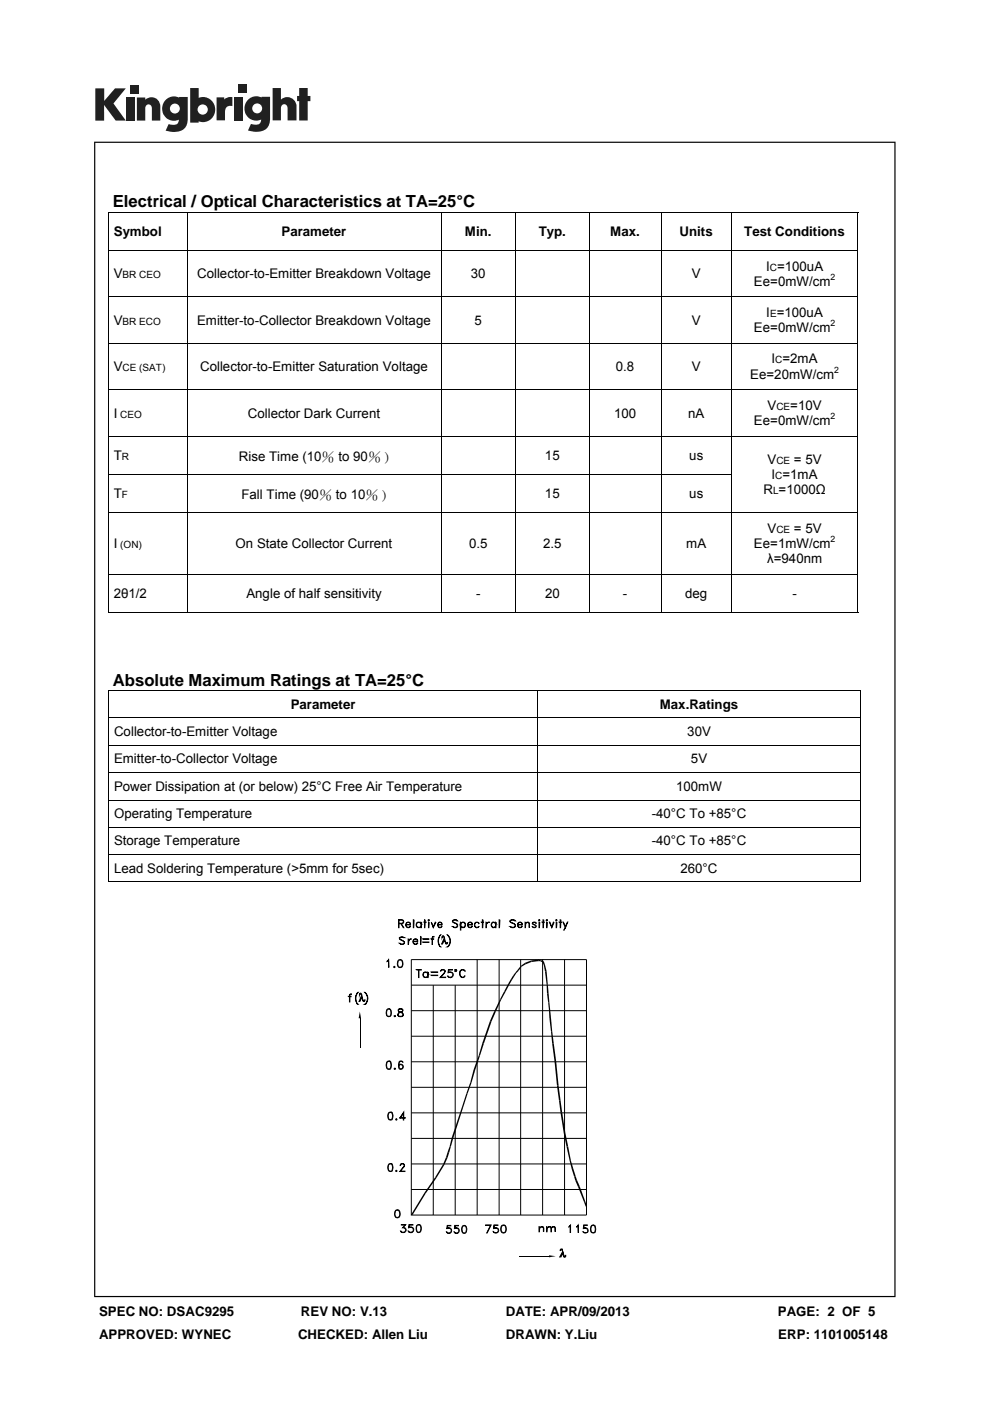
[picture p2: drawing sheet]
<svg xmlns="http://www.w3.org/2000/svg" width="210mm" height="297mm" viewBox="0 0 210 297" stroke-linecap="round" stroke-linejoin="round" font-family="sans-serif">
<g fill="#231f20">
<path d="M20.2 18.7h1.9v2.7l2.3-2.7h2.3l-2.6 3.2 2.6 3.7h-2.2l-2.4-3.3v3.3h-1.9z"/>
<path d="M26.7 20.7h1.8v4.9h-1.8z"/>
<path d="M49.6 20.7h1.8v4.9h-1.8z"/>
<path d="M27.6 18h1.8v1.8h-1.8z"/>
<path d="M50.6 17.9h1.8v1.8h-1.8z"/>
<path d="M29 20.7h1.8v.4a1.9 1.9 0 0 1 2.2-.3 1.9 1.9 0 0 1 1 2v2.8h-1.8v-2.7a.7 .7 0 0 0-.7-.8 .7 .7 0 0 0-.7 .8v2.7h-1.8z"/>
<path d="M45.9 20.6h1.7v.5a2.02 2.02 0 0 1 1.7-.5v1.9h-.2a1.12 1.12 0 0 0-1.4 1.3v1.7h-1.8z"/>
<path d="M57.8 18.7h1.8v2.4a1.98 1.98 0 0 1 2.2-.3 1.98 1.98 0 0 1 1.1 2v2.7h-1.9v-2.6a.7 .7 0 0 0-.7-.8 .7 .7 0 0 0-.7 .8v2.6h-1.8z"/>
<path d="M63.5 18.7h1.8v1.6h.5v1.1h-.5v4.1h-1.8v-4.1h-.5v-1.1h.5z"/>
<path d="M40.3 18.7v7.3h1.8v-.3a2.63 2.63 0 0 0 3.5-2.5 2.63 2.63 0 0 0-3.5-2.5v-2zM41.9 23.2a1.1 1.1 0 0 1 2.2 0 1.1 1.1 0 0 1-2.2 0z"/>
<path d="M35.3 21a2.56 2.56 0 0 0-.6 3.3 2.56 2.56 0 0 0 3.2 1.1 1.09 1.09 0 0 1-1.5 1.1l-.6-.2-.7 1.4a5.3 5.3 0 0 0 3.8-.2 2.69 2.69 0 0 0 .9-2.4v-4.5h-1.8v.1l-.8-.2a2.44 2.44 0 0 0-1.9 .5zM36 23a1.06 1.06 0 0 1 2.1 0 1.06 1.06 0 0 1-2.1 0z"/>
<path d="M52.8 21a2.56 2.56 0 0 0-.6 3.3 2.56 2.56 0 0 0 3.2 1 1.09 1.09 0 0 1-1.5 1.1l-.7-.1-.6 1.4a5.3 5.3 0 0 0 3.7-.3 2.69 2.69 0 0 0 1-2.3v-4.6h-1.8v.2l-.9-.3a2.44 2.44 0 0 0-1.8 .6zM53.5 23a1.06 1.06 0 0 1 2.1 0 1.06 1.06 0 0 1-2.1 0z"/>
</g>
<g fill="#000">
<path d="M76.3 214.5l.3 1.4h-.5zM104.8 214.4l.4 .1-.9 2.1-.4-.1zM106 211.9l.3 .1-1.1 2.5-.4-.1zM107 210.1l.2 .2-.9 1.7-.3-.1zM107.8 208.5l.3 .2-.9 1.6-.2-.2zM108.4 207.5l.3 .2-.6 1-.3-.2zM108.8 206.8l.3 .2-.4 .7-.3-.2zM109.3 206.2l.2 .1-.4 .7-.3-.2zM109.8 205.7l.2 .1-.5 .5-.2-.1zM110.4 204.8l.2 .2-.6 .8-.2-.1zM110.4 204.8l1-.7v.4l-.8 .5zM111.4 204.1l1.3-.5v.4l-1.3 .5z"/>
<path d="M112.7 203.6l1.5-.1v.3l-1.5 .2zM114.2 203.5h.5l-.1 .3h-.4zM114.7 203.5l.6 .3-.2 .2-.5-.2zM115.3 203.8l.3 .8h-.3l-.2-.6zM115.3 204.6h.3l.3 1.3-.3 .1zM115.6 206l.3-.1 .3 2.8h-.3zM115.9 208.7h.3l.2 1.9h-.4zM116 210.6h.4l.1 1.9-.2 .1zM116.3 212.6l.2-.1 .2 1.6-.3 .1zM116.4 214.2l.3-.1 .2 1.7-.4 .1zM116.5 215.9l.4-.1 .2 2.8-.2 .1zM116.9 218.7l.2-.1 .4 2.6-.4 .1z"/>
<path d="M98.9 231.8l.3 .1-1 2.9-.2-.1zM99.8 229.4l.2 .1-.8 2.4-.3-.1zM100.4 226.8l.4 .1-.8 2.6-.2-.1zM101.5 223.8h.3l-1 3.1-.4-.1zM102.3 221.1l.3 .1-.8 2.6h-.3zM103.9 216.5l.4 .1-1.7 4.6-.3-.1zM117.1 221.3l.4-.1 .5 3.8-.4 .1zM117.6 225.1l.4-.1 .5 5.1-.4 .1zM118.1 230.2l.4-.1 .4 3.2h-.3zM118.6 233.3h.3l.3 2.6h-.3zM118.9 235.9h.3l.7 4.3-.3 .1zM90 252.9l.3 .1-2.8 4.6-.3-.2z"/>
<path d="M92.3 249.6l.3 .1-2.3 3.3-.3-.1zM94 246.8l.3 .1-1.7 2.8-.3-.1zM94.6 245.3l.3 .1-.6 1.5-.3-.1zM94.9 244.2l.4 .1-.4 1.1-.3-.1zM95.4 243.1h.2l-.3 1.2-.4-.1zM95.8 241.3l.3 .1-.5 1.7h-.2zM98 234.7l.2 .1-2.1 6.6-.3-.1zM119.6 240.3l.3-.1 .6 2.9h-.3zM120.2 243.1h.3l.6 3-.3 .1zM120.8 246.2l.3-.1 .5 1.7-.3 .1zM121.3 247.9l.3-.1 .5 1.6-.3 .1zM121.8 249.5l.3-.1 .3 .8-.4 .1z"/>
<path d="M122 250.3l.4-.1 .6 1.3-.4 .2zM122.6 251.7l.4-.2 1.1 3.2-.2 .2zM123.9 254.9l.2-.2 .4 1-.3 .1zM116.4 266.2l1.5 .1-1.5 .3z"/>
<path d="M20 30v245h169.9v-245zM20.2 30.3h169.5v244.5h-169.5z"/>
</g>
<g fill="none" stroke="#000" stroke-width=".21">
<path d="M22.9 45.1h159.1M23 45v84.7M23.1 53.1h158.7M39.7 45.2v7.8M39.7 53.2v9.7M93.5 45.2v7.8M93.5 53.2v9.7M109.4 45.2v7.8M109.4 53.2v9.7M125 45.2v7.8M125 53.2v9.7M140.2 45.2v7.8"/>
<path d="M140.2 53.2v9.7M155.2 45.2v7.8M155.2 53.2v9.7M181.9 45v84.7M23.1 63h158.7M23.1 72.8h158.7M39.7 63v9.7M39.7 72.9v9.7M93.5 63v9.7M93.5 72.9v9.7M109.4 63v9.7M109.4 72.9v9.7"/>
<path d="M125 63v9.7M125 72.9v9.7M140.2 63v9.7M140.2 72.9v9.7M155.2 63v9.7M155.2 72.9v9.7M23.1 82.7h158.7M23.1 92.5h158.7M39.7 82.7v9.7M39.7 92.6v7.9M93.5 82.7v9.7M93.5 92.6v7.9"/>
<path d="M109.4 82.7v9.7M109.4 92.6v7.9M125 82.7v9.7M125 92.6v7.9M140.2 82.7v9.7M140.2 92.6v7.9M155.2 82.7v9.7M155.2 92.6v7.9M23.1 100.6h132.1M23.1 108.7h158.7M39.7 100.7v7.9M39.7 108.8v20.9"/>
<path d="M93.5 100.7v7.9M93.5 108.8v20.9M109.4 100.7v7.9M109.4 108.8v20.9M125 100.7v7.9M125 108.8v20.9M140.2 100.7v7.9M140.2 108.8v20.9M155.2 100.6v8M155.2 108.8v20.9M22.9 129.8h159.1M23.1 121.8h158.7"/>
<path d="M23 146.5h159.7M23.1 146.4v40.4M23.2 152.2h159.3M23.2 158h159.3M114 146.6v5.5M114 152.3v5.6M114 158.1v5.6M182.6 146.4v40.4M23.2 163.8h159.3M23.2 169.6h159.3M23.2 175.4h159.3M114 163.9v5.6"/>
<path d="M114 169.7v5.6M114 175.5v5.6M23 186.9h159.7M23.2 181.2h159.3M84.6 195.8l.9-.1v-.5l-.9-.1-.1 1.6v-1.7h.7l.3 .2 .1 .3-.1 .3h-.9M85 195.8l.6 .9-.5-.9M86.1 196a.47 .47 0 0 1 .3-.4 .47 .47 0 0 1 .5 .1l.1 .3h-.9v.2a.47 .47 0 0 0 .3 .4 .47 .47 0 0 0 .5-.1l.1-.2 .1 .1a.56 .56 0 0 1-.9 .2 .56 .56 0 0 1 0-.9 .56 .56 0 0 1 .9 .1v.3h-1M86.6 199.1v1.1l.1-1.1M87.2 199.1l-.3 .1-.3 .4a.47 .47 0 0 1 .7-.5M87.7 199.6a.47 .47 0 0 1 .2-.4 .47 .47 0 0 1 .5 0l.1 .4h-.8v.1a.47 .47 0 0 0 .2 .4 .47 .47 0 0 0 .5 0l.1-.2 .1 .1a.56 .56 0 0 1-.8 .1 .56 .56 0 0 1 0-.8 .56 .56 0 0 1 .8 .1v.2h-.9M87.7 195v1.7l.1-1.7M88.9 196.6a.51 .51 0 0 1-.6-.5 .51 .51 0 0 1 .6-.5l.4 .2-.6-.3a.62 .62 0 0 0-.4 .6 .62 .62 0 0 0 .4 .6l.6-.3-.3 .2"/>
<path d="M89.3 198.5l-.1 1.7 .2-1.7M89.4 195.5l-.1 1.2 .1-1.2M89.6 199.8l1.4-.1-1.3 .1M89.6 199.1h1.4h-1.3M89.9 195.6l.5-.1-.4 .1M90.1 195l-.1 1.7 .2-1.7M91 195.5l-.1 1.2 .2-1.2M91 195.1l-.1 .1 .2-.1M91 195l.1 .2h-.2l-.1-.1 .3-.1M91.4 199.1h.6h-.5M91.8 198.6l-.2 1.6v-1.3l.1-.3 .4-.1-.4 .2M92.4 195.5l-.5 1-.4-1 .4 1.2 .6-1.2"/>
<path d="M92.9 196l.3-.4h.2l.3 .2v.2h-.8a.47 .47 0 0 0 .5 .6l.3-.3 .1 .1-.6 .3a.62 .62 0 0 1-.4-.7 .62 .62 0 0 1 .6-.5l.3 .2 .1 .4h-.9M96.1 196.6a.62 .62 0 0 0 1-.3l-.2-.5-.9-.4 .1-.2 .3-.1 .7 .1a.61 .61 0 0 0-.6-.2 .61 .61 0 0 0-.5 .4l.9 .5 .1 .3v.2l-.3 .2-.7-.2 .2 .2M97.7 195.5v1.7l.1-1.7M98.1 196.6l.4-.1 .2-.5-.4-.4-.6 .2 .6-.3a.62 .62 0 0 1 .5 .6 .62 .62 0 0 1-.5 .6l-.6-.3 .5 .2M99.3 196a.47 .47 0 0 1 .2-.4 .47 .47 0 0 1 .5 .1l.1 .3h-.8v.2a.47 .47 0 0 0 .2 .4 .47 .47 0 0 0 .5-.1l.1-.2 .1 .1a.56 .56 0 0 1-.8 .2 .56 .56 0 0 1 0-.9 .56 .56 0 0 1 .8 .1v.3h-.9M101.5 196.3l-.4 .3a.54 .54 0 0 1-.4-.5 .54 .54 0 0 1 .4-.5l.4 .2h.1l-.6-.3a.61 .61 0 0 0-.4 .7 .61 .61 0 0 0 .7 .5l.3-.4M102.1 195.6l.5-.1-.5 .1M102.4 195l-.1 1.7 .2-1.7M103.2 195.5l-.1 1.2 .1-1.2M103.8 195.6l-.4 .1-.2 .3a.51 .51 0 0 1 .7-.4M104.8 196.6a.51 .51 0 0 1-.6-.5 .51 .51 0 0 1 .6-.5l.3 .2-.6-.3a.62 .62 0 0 0-.3 .7 .62 .62 0 0 0 .6 .5l.3-.3-.3 .2M105.2 195.5l-.1 1.2 .2-1.2"/>
<path d="M105.9 195v1.7l.1-1.7M108.3 196.6a.62 .62 0 0 0 1-.5l-1-.6v-.3a.64 .64 0 0 1 .9 0h.1a.67 .67 0 0 0-.6-.2 .67 .67 0 0 0-.6 .4l1.1 .6v.5a.64 .64 0 0 1-.9-.1h-.2l.3 .2M109.8 196a.47 .47 0 0 1 .3-.4 .47 .47 0 0 1 .5 .1l.1 .3h-.9v.2a.47 .47 0 0 0 .3 .4 .47 .47 0 0 0 .5-.1l.1-.2 .1 .1a.56 .56 0 0 1-.9 .2 .56 .56 0 0 1 0-.9 .56 .56 0 0 1 .9 .1v.3h-1M111.4 195.5v1.2l.1-1.2M112.2 196.7l-.1-1a.46 .46 0 0 0-.7 .1l.5-.3 .3 .1 .1 1.1M113 195.6a.48 .48 0 0 1 .7 .2l-.2-.2-.5 .1v.2l.6 .3 .1 .2a.46 .46 0 0 1-.4 .3 .46 .46 0 0 1-.4-.3l.3 .2 .4-.1v-.2l-.6-.4zM114 181.3v5.5M114.4 195.5l-.1 1.2 .2-1.2M114.4 195.1l-.1 .1 .2-.1M114.4 195l.1 .2h-.2l-.1-.1 .3-.1M114.9 195.6l.5-.1-.4 .1M115.3 195l-.1 1.7 .1-1.7"/>
<path d="M116 195.5l-.1 1.2 .2-1.2M116 195.1l-.1 .1 .2-.1M116 195l.1 .2h-.2v-.1l.2-.1M117.5 195.5l-.5 1-.5-1 .5 1.2 .5-1.2M118.1 195.5l-.1 1.2 .1-1.2M118.1 195.1l-.1 .1 .1-.1M118.1 195v.2h-.1l-.1-.1 .2-.1M118.6 195.6l.5-.1-.5 .1M118.9 195l-.1 1.7 .2-1.7M119.9 196.5l.5-1-.5 1.2-.5-1.2 .6 1-.4 .7 .3-.5M73.9 211.3l.6-.1-.5 .1M74.3 210.8l-.2 1.6v-1.4l.4-.3-.3 .2"/>
<path d="M75.8 212.8l-.3-.6a1.8 1.8 0 0 1 .5-1.8 1.72 1.72 0 0 0-.1 2.5v-.1M76.4 215.9v6.3M77.6 212.8a1.64 1.64 0 0 0-.3-2.4 1.63 1.63 0 0 1 0 2.5l.4-.1M82.2 214l.3-.1 .3 .3 .1 .7-.1 .6-.7-.2-.1-.7zM82.4 205.1v-1.5l-.3 .3 .3-.4 .1 1.6M82.5 213.9a.92 .92 0 0 1 .5 .8 .92 .92 0 0 1-.6 .9l-.2-.1a1.06 1.06 0 0 1 .2-1.6h.2M83.6 215.4l.3 .1-.2 .1zM83.7 205l-.1 .1 .2-.1M83.7 204.9l.1 .2h-.2l-.1-.1 .3-.1M84.5 203.6a.52 .52 0 0 1 .8 .2 .76 .76 0 0 1 .1 .8 .76 .76 0 0 1-.6 .5 1 1 0 0 1-.3-1.5zM84.5 213.9v.4l.3 .3 .5-.1 .1-.4-.3-.2-.6 .2 .1 .4 .7 .2a.45 .45 0 0 1 .1 .8 .65 .65 0 0 1-1-.5 .57 .57 0 0 1 .6-.3 .57 .57 0 0 1 .5 .6l-.4 .2-.6-.2v-.4l.8-.4 .2-.4a.67 .67 0 0 0-1-.2zM84.9 200.2a.59 .59 0 0 0 .9-.5l-1-.7v-.2l.3-.1 .7 .1-.4-.2a.52 .52 0 0 0-.7 .4l1 .7v.3l-.3 .2-.7-.2 .3 .2"/>
<path d="M85 203.5a.96 .96 0 0 1 0 1.6h-.2a.95 .95 0 0 1-.5-.8 .95 .95 0 0 1 .5-.8h.2M87.2 203.5h37.2v54.1h-37.2zM87.2 214.3h37.2M87.2 219.7h37.2M87.2 208.9h37.2M88.3 205.7l1.1-.1-1.1 .1M88.8 205.7v1.6l.1-1.6M90.4 207.2a.51 .51 0 0 1-.6-.5 .51 .51 0 0 1 .6-.5l.3 .1-.6-.2a.62 .62 0 0 0-.4 .6 .62 .62 0 0 0 .4 .6l.6-.3-.2 .2M90.8 206.1l-.1 1.2 .2-1.2M91.4 206.8h1.4h-1.3M91.4 206.2l1.4-.1-1.3 .1M91.9 208.9v48.7"/>
<path d="M93.3 200.7l-.2-.7a1.9 1.9 0 0 1 .4-1.8 1.72 1.72 0 0 0-.1 2.5M93.4 207.2l1.1 .1h-1.2l1.1-1.3-.3-.3-.7 .1a.6 .6 0 0 1 1 0l-.2 .6-.8 .9M95.1 200.7a1.65 1.65 0 0 0-.2-2.5 1.65 1.65 0 0 1 0 2.5h.3M95.1 205.6h.9l-.8 .1-.1 .5 .7-.1a.61 .61 0 0 1 .3 .8 .61 .61 0 0 1-.6 .4l-.6-.4a.55 .55 0 0 0 .9 .1 .55 .55 0 0 0-.2-.8h-.6zM96.5 205.7v-.1h.3l.1 .1-.3 .3-.1-.1 .1-.2h.2v.2h-.2v-.2M96.6 208.9v48.7M98.6 206.8l-.3 .4a.76 .76 0 0 1-.8-.8 .76 .76 0 0 1 .8-.7l.4 .2-.3-.2a.82 .82 0 0 0-1 .4 .82 .82 0 0 0 .4 1.1l.5 .1 .4-.5M101.2 203.5v54.1M105.9 203.5v54.1M110.4 203.5v54.1M115.1 203.5v54.1M119.7 203.5v54.1"/>
<path d="M82.2 225.1l.4-.1a1.11 1.11 0 0 1 0 1.6h-.4l-.1-.2-.1-.7zM82.5 235.9h.6l.2 .6a.81 .81 0 0 1-.4 .9l-.4-.1-.1-.2-.1-.6zM82.6 224.9a1.04 1.04 0 0 1 .3 1.5 .48 .48 0 0 1-.7 .2 1.13 1.13 0 0 1 .2-1.7h.3M82.9 235.8a.99 .99 0 0 1 .4 1.3 .48 .48 0 0 1-.8 .3 1.03 1.03 0 0 1 .3-1.6h.2M83.8 226.6h-.1h.2M83.8 226.5l.1 .1-.2 .1-.1-.1 .3-.1M84.1 237.3l-.1 .1 .2-.1M84.1 237.2l.1 .2-.2 .1-.1-.2 .3-.1M84.6 225.9a.51 .51 0 0 1 .8-.1 .51 .51 0 0 1 0 .8 .51 .51 0 0 1-.8-.1l-.1-.4a.99 .99 0 0 1 .5-1.2l.4 .1 .1 .2-.5-.2a.91 .91 0 0 0-.4 1.1v-.1l.4-.3 .4 .2 .1 .3-.1 .3-.4 .1-.4-.2 .1-.3M84.8 237h1.2h-1.2l.8-1.2v1.7l-.1-1.5-.6 1M87.2 235.9h37.2M87.2 225.1h37.2"/>
<path d="M87.2 230.5h37.2M82.5 246.9l.4-.1 .3 .2 .1 .6-.2 .6a.45 .45 0 0 1-.7-.2l-.1-.5zM82.9 246.7a.99 .99 0 0 1 .4 1.3 .48 .48 0 0 1-.8 .3 1.06 1.06 0 0 1 .3-1.6h.2M83.9 256.7a.52 .52 0 0 1 .8 .1 .76 .76 0 0 1 .1 .8 .76 .76 0 0 1-.6 .5 1 1 0 0 1-.3-1.4zM84.1 248.2l-.1 .1 .2-.1M84.1 248.1l.1 .2-.2 .1-.1-.2 .3-.1M84.4 256.5a.96 .96 0 0 1 0 1.7h-.2a.95 .95 0 0 1-.5-.8 .95 .95 0 0 1 .5-.9h.2M84.9 248.3l1 .1h-1.1l.7-.9a.45 .45 0 0 0 .1-.6l-.5-.1-.2 .3 .2-.4 .6 .2a.45 .45 0 0 1-.2 .6l-.6 .9M86 259.7l-.9-.1h1l-.6 .7M86 259.6l-.6 .7a.52 .52 0 0 1 .6 .4 .52 .52 0 0 1-.3 .6 .52 .52 0 0 1-.7-.3 .59 .59 0 0 0 .7 .4 .59 .59 0 0 0 .4-.7 .59 .59 0 0 0-.6-.5M86.7 259.6h.9l-.7 .1-.2 .5h.8a.61 .61 0 0 1 .2 .7 .61 .61 0 0 1-.6 .5l-.5-.4a.57 .57 0 0 0 .9 .2 .57 .57 0 0 0-.3-1l-.5 .1zM87.2 246.8h37.2"/>
<path d="M87.2 252.2h37.2M87.2 241.4h37.2M88.4 259.9l.7-.2 .2 .6-.1 .7a.45 .45 0 0 1-.7 .2l-.2-.6zM88.9 259.6l.2 .1a1.06 1.06 0 0 1-.2 1.6 .96 .96 0 0 1-.2-1.7h.2M94.9 259.8h.7l-.7 .1v.5h.6a.61 .61 0 0 1 .3 .7 .61 .61 0 0 1-.6 .4l-.5-.3a.54 .54 0 0 0 .9 .1 .54 .54 0 0 0-.3-.9l-.5 .1zM96.5 259.8h.7l-.6 .1-.1 .5h.6a.61 .61 0 0 1 .3 .7 .61 .61 0 0 1-.6 .4l-.5-.3a.52 .52 0 0 0 .8 .1 .52 .52 0 0 0 0-.8h-.7zM98.2 260l.3-.1a.88 .88 0 0 1 0 1.5l-.4-.2-.1-.7zM98.5 259.8a.92 .92 0 0 1 .5 .9 .92 .92 0 0 1-.6 .8 .96 .96 0 0 1 0-1.7h.2M104.1 259.7l-.9 1.7 1-1.7h-1.2l1.1 .1M104.8 259.7h.8l-.8 .1v.6a.61 .61 0 0 1 .9 .1 .61 .61 0 0 1-.2 .9 .61 .61 0 0 1-.9-.3l.4 .2h.4l.2-.2a.46 .46 0 0 0-.2-.7l-.7 .1zM106.9 259.7a.96 .96 0 0 1 0 1.7h-.2a.95 .95 0 0 1-.5-.8 .95 .95 0 0 1 .5-.9h.3M123.8 259.7h.8l-.7 .1-.1 .6a.59 .59 0 0 1 .8 .2 .59 .59 0 0 1-.1 .8 .59 .59 0 0 1-.9-.2h.2a.64 .64 0 0 0 .9 0 .61 .61 0 0 0-.3-.7 .61 .61 0 0 0-.7 0z"/>
<path d="M125.5 259.9l.3-.1 .4 .3 .1 .6-.2 .6-.7-.1-.1-.7zM125.8 259.7a.81 .81 0 0 1 .5 1l-.1 .6a.64 .64 0 0 1-.9-.1 .9 .9 0 0 1 .6-1.5M105.6 260.6h.1M106.4 260.1a.47 .47 0 0 1 .4-.3 .47 .47 0 0 1 .4 .3l.1 .4a.63 .63 0 0 1-.6 .8 .82 .82 0 0 1-.3-1.2zM110.1 266.4h6.3M114.4 260.1l-.1 1.1 .2-1.1M115.3 261.2v-.8a.36 .36 0 0 0-.6-.2l-.3 .2 .4-.3h.5v1.1M116 260.1l-.1 1.1 .2-1.1M117.7 261.2v-.8a.36 .36 0 0 0-.6-.2l-.1 .2v.8l-.1-.8a.36 .36 0 0 0-.6-.2l-.3 .2 .4-.3h.5l.1 .3 .3-.3h.4l.1 1.1M120.9 261.4v-1.5l-.2 .2 .3-.4v1.7M122.6 261.4v-1.5l-.3 .2 .3-.4 .1 1.7"/>
</g>
<path d="M93.8 198.5l.2-.1 .2 .2 .3 1.2 .2 .2 .2-.2-.1 .3h-.3l-.2-.8-.5 .9h-.1l.5-1.2-.2-.4-.2 .2zM76.3 210.6h.2l.2 .2 .3 1.3 .2 .1 .2-.2-.1 .3h-.3l-.3-.8-.4 .8h-.1l.5-1.1-.2-.4-.1-.1-.2 .3zM118.9 264.9l.3-.1 .5 1.5h.2l.1-.1a.28 .28 0 0 1-.1 .3 .28 .28 0 0 1-.3 0l-.2-.9-.4 .9h-.3l.6-1.1-.2-.4h-.2l-.1 .1z" fill="#000" stroke="#000" stroke-width=".21"/>
<g font-size="3.5">
<text x="23.9" y="43.8">Electrical / Optical Characteristics at TA=25°C</text>
<text x="23.9" y="145.4">Absolute Maximum Ratings at TA=25°C</text>
</g>
<g font-size="2.8">
<text x="24.1" y="50.1">Symbol</text>
<text x="59.7" y="50.1">Parameter</text>
<text x="98.6" y="50.1">Min.</text>
<text x="114.3" y="50.1">Typ.</text>
<text x="129.4" y="50.1">Max.</text>
<text x="144.1" y="50.1">Units</text>
<text x="157.9" y="50.1">Test Conditions</text>
<text x="24.1" y="59">V</text>
<text x="41.8" y="59">Collector-to-Emitter Breakdown Voltage</text>
<text x="99.9" y="59">30</text>
<text x="146.7" y="59">V</text>
<text x="162.5" y="57.4">I =100uA</text>
<text x="159.9" y="60.6">Ee=0mW/cm</text>
<text x="24.1" y="68.8">V</text>
<text x="41.8" y="68.8">Emitter-to-Collector Breakdown Voltage</text>
<text x="100.7" y="68.8">5</text>
<text x="146.7" y="68.8">V</text>
<text x="159.9" y="70.5">Ee=0mW/cm</text>
<text x="162.5" y="67.2">I =100uA</text>
<text x="163.7" y="77.1">I =2mA</text>
<text x="24.1" y="78.7">V</text>
<text x="42.4" y="78.7">Collector-to-Emitter Saturation Voltage</text>
<text x="130.6" y="78.7">0.8</text>
<text x="146.7" y="78.7">V</text>
<text x="159.1" y="80.3">Ee=20mW/cm</text>
<text x="24.1" y="88.5">I</text>
<text x="52.6" y="88.5">Collector Dark Current</text>
<text x="130.2" y="88.5">100</text>
<text x="146" y="88.5">nA</text>
<text x="162.8" y="86.9">V</text>
<text x="167.6" y="86.9">=10V</text>
<text x="159.9" y="90.2">Ee=0mW/cm</text>
<text x="24.1" y="97.5">T</text>
<text x="50.7" y="97.7">Rise Time (10％ to 90％ )</text>
<text x="115.6" y="97.5">15</text>
<text x="146.2" y="97.5">us</text>
<text x="162.8" y="98.3">V</text>
<text x="163.7" y="101.6">I =1mA</text>
<text x="168.4" y="98.3">= 5V</text>
<text x="24.1" y="105.6">T</text>
<text x="51.2" y="105.7">Fall Time (90％ to 10％ )</text>
<text x="115.6" y="105.6">15</text>
<text x="146.2" y="105.6">us</text>
<text x="161.9" y="104.8">R =1000Ω</text>
<text x="162.8" y="113">V</text>
<text x="168.4" y="113">= 5V</text>
<text x="24.1" y="116.2">I</text>
<text x="50" y="116.2">On State Collector Current</text>
<text x="99.5" y="116.2">0.5</text>
<text x="115.2" y="116.2">2.5</text>
<text x="145.6" y="116.2">mA</text>
<text x="159.9" y="116.2">Ee=1mW/cm</text>
<text x="162.7" y="119.5">λ=940nm</text>
<text x="24.1" y="126.8">2θ1/2</text>
<text x="52.3" y="126.8">Angle of half sensitivity</text>
<text x="101" y="126.8">-</text>
<text x="115.6" y="126.8">20</text>
<text x="132.1" y="126.8">-</text>
<text x="145.3" y="126.8">deg</text>
<text x="168.1" y="126.8">-</text>
<text x="61.7" y="150.3">Parameter</text>
<text x="140" y="150.3">Max.Ratings</text>
<text x="24.2" y="156.1">Collector-to-Emitter Voltage</text>
<text x="24.2" y="161.9">Emitter-to-Collector Voltage</text>
<text x="145.8" y="156.1">30V</text>
<text x="146.6" y="161.9">5V</text>
<text x="24.2" y="167.7">Power Dissipation at (or below) 25°C Free Air Temperature</text>
<text x="143.4" y="167.7">100mW</text>
<text x="24.2" y="173.5">Operating Temperature</text>
<text x="138.2" y="173.5">-40°C To +85°C</text>
<text x="24.2" y="179.3">Storage Temperature</text>
<text x="138.2" y="179.3">-40°C To +85°C</text>
<text x="24.2" y="185">Lead Soldering Temperature (&gt;5mm for 5sec)</text>
<text x="144.3" y="185">260°C</text>
<text x="21" y="279">SPEC NO: DSAC9295</text>
<text x="63.8" y="279">REV NO: V.13</text>
<text x="107.3" y="279">DATE: APR/09/2013</text>
<text x="165" y="279">PAGE: 2 OF 5</text>
<text x="21" y="283.8">APPROVED: WYNEC</text>
<text x="63.2" y="283.8">CHECKED: Allen Liu</text>
<text x="107.3" y="283.8">DRAWN: Y.Liu</text>
<text x="165.1" y="283.8">ERP: 1101005148</text>
</g>
<g font-size="2.1">
<text x="26" y="59">BR CEO</text>
<text x="163.3" y="57.4">C</text>
<text x="26" y="68.8">BR ECO</text>
<text x="163.3" y="67.2">E</text>
<text x="164.4" y="77.1">C</text>
<text x="26" y="78.7">CE (SAT)</text>
<text x="25.5" y="88.5">CEO</text>
<text x="164.7" y="86.9">CE</text>
<text x="25.8" y="97.5">R</text>
<text x="164.4" y="101.6">C</text>
<text x="164.7" y="98.3">CE</text>
<text x="25.8" y="105.6">F</text>
<text x="164" y="104.8">L</text>
<text x="164.7" y="113">CE</text>
<text x="25.5" y="116.2">(ON)</text>
</g>
<g font-size="1.8">
<text x="176.1" y="59.3">2</text>
<text x="176.1" y="69.2">2</text>
<text x="176.9" y="79">2</text>
<text x="176.1" y="88.9">2</text>
<text x="176.1" y="114.9">2</text>
</g>
</svg>
